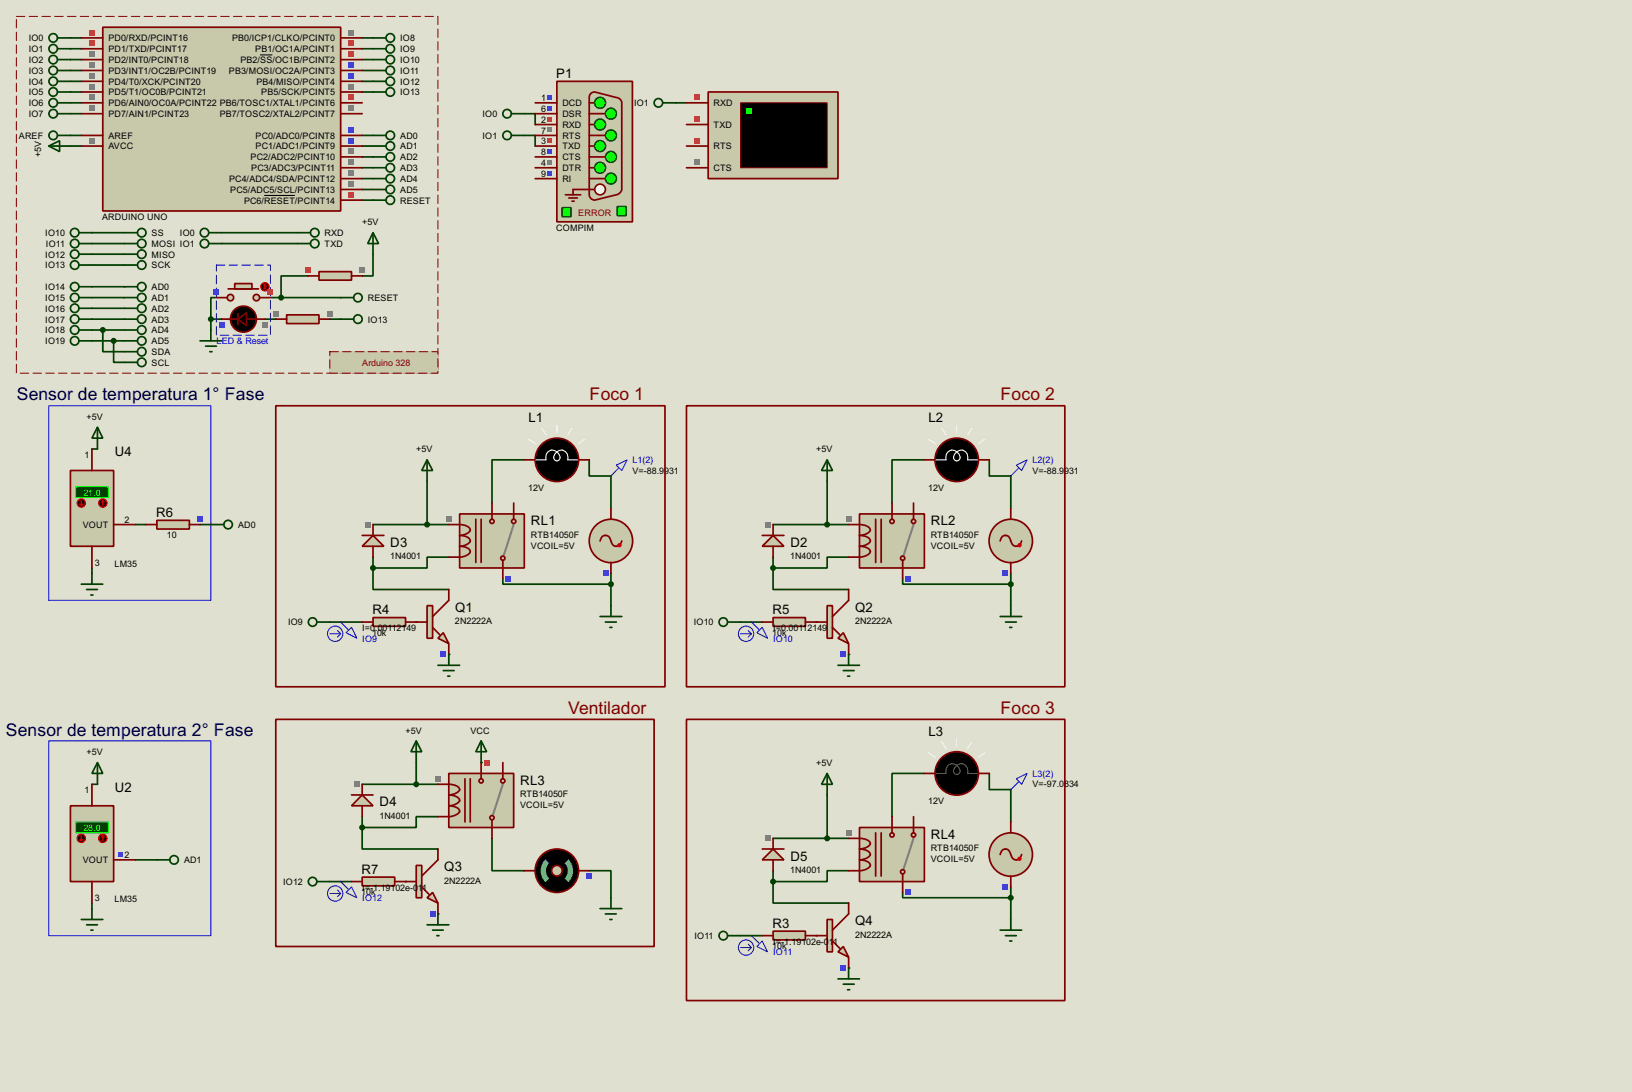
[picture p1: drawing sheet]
<svg xmlns="http://www.w3.org/2000/svg" width="383mm" height="256mm" viewBox="0 0 383 256" stroke-linecap="round" stroke-linejoin="round" font-family="sans-serif">
<path d="M0 0h383.5v256.5h-383.5z" fill="#e0e0d0"/>
<g fill="none" stroke="#004000" stroke-width=".4">
<path d="M16.6 19.1h2.5M16.6 16.6h2.5M16.6 14h2.5M16.6 11.5h2.5M16.6 8.9h2.5M85.1 19.1h2.6M85.1 16.6h2.6M85.1 14h2.6M85.1 11.5h2.6M85.1 8.9h2.6M16.6 26.7h2.5M16.6 24.2h2.5"/>
<path d="M16.6 21.6h2.5M16.6 31.8h2.5M16.6 34.3h2.5M85.1 21.6h2.6M85.1 31.8h2.6M85.1 34.3h2.6M85.1 36.9h2.6M85.1 39.4h2.6M123.2 31.8h2.6v2.5M123.2 26.7h2.6v2.6M158.8 24.2h2.5M21.6 54.7h7.7"/>
<path d="M21.6 57.2h7.7M21.6 59.7h7.7M52.1 54.7h17.8M52.1 57.2h17.8M85.1 42h2.6M85.1 44.5h2.6M85.1 47h2.6M87.7 59.7v5.1h-2.6M21.6 75h7.7M21.6 62.3h7.7M21.6 67.4h7.7M21.6 69.9h7.7"/>
<path d="M21.6 72.4h7.7M21.6 77.5h7.7M24.2 77.5v5.1h5.1M49.6 75h2.5M49.6 75v2.5M50.9 69.9h-1.3v5.1M62.3 75h2.5M63.6 69.9h16.5M72.4 64.8h-6.3v5.1M77.5 75h2.6M21.6 80.1h7.7M26.7 80.1v5h2.6"/>
<path d="M100.4 113.1v10.1M123.2 108h-7.6v10.2M138.5 108v3.8h5.1v7.6M87.7 133.4v5.1h17.8M87.7 123.2h17.8M87.7 130.9v2.5M105.5 130.9h-5.1v2.5h-12.7M118.2 135.9v1.3h25.4M143.6 134.7v7.6"/>
</g>
<g fill="#004000">
<circle cx="105.5" cy="153.7" r=".2"/>
<circle cx="97.8" cy="146.1" r=".2"/>
</g>
<path d="M194.4 113.1v10.1M217.2 108h-7.6v10.2M232.5 108v3.8h5v7.6M181.7 133.4v5.1h17.7M181.7 123.2h17.7M181.7 130.9v2.5M199.4 130.9h-5v2.5h-12.7M212.1 135.9v1.3h25.4M237.5 134.7v7.6" fill="none" stroke="#004000" stroke-width=".4"/>
<g fill="#004000">
<circle cx="199.4" cy="153.7" r=".2"/>
<circle cx="191.8" cy="146.1" r=".2"/>
</g>
<path d="M21.6 105.5h1.3M21.6 133.4v1.3M97.8 179.1v5.1M85.1 194.4v5h17.8M85.1 184.2h17.8M85.1 191.8v2.6M102.9 191.8h-5.1v2.6h-12.7" fill="none" stroke="#004000" stroke-width=".4"/>
<g fill="#004000">
<circle cx="102.9" cy="214.7" r=".2"/>
<circle cx="95.3" cy="207.1" r=".2"/>
</g>
<path d="M115.6 196.9v7.6h7.6M138.5 204.5h5.1v6.4" fill="none" stroke="#004000" stroke-width=".4"/>
<circle cx="113.1" cy="179.1" r=".2" fill="#004000"/>
<path d="M181.7 196.9h17.7M194.4 186.7v10.2M217.2 181.7h-7.6v10.1M232.5 181.7v3.8h5v7.6M181.7 207.1v5h17.7M181.7 204.5v2.6M199.4 204.5h-5v2.6h-12.7M212.1 209.6v1.3h25.4M237.5 208.3v7.7" fill="none" stroke="#004000" stroke-width=".4"/>
<g fill="#004000">
<circle cx="199.4" cy="227.4" r=".2"/>
<circle cx="191.8" cy="219.8" r=".2"/>
</g>
<path d="M31.8 123.2h2.5M47 123.2h2.6M77.5 146.1h7.6M174 146.1h5.1M21.6 184.2h1.3M21.6 212.1v1.3M31.8 202h5.1M77.5 207.1h5.1M174 219.8h5.1" fill="none" stroke="#004000" stroke-width=".4"/>
<path d="M24.2 6.4h55.9v43.2h-55.9z" fill="#c8c8aa" stroke="#800000" stroke-width=".4"/>
<g fill="none" stroke="#800000" stroke-width=".4">
<path d="M19.1 8.9h5.1M19.1 11.5h5.1M19.1 16.6h5.1M19.1 14h5.1M19.1 19.1h5.1M80.1 8.9h5M80.1 11.5h5M80.1 16.6h5M80.1 14h5M80.1 19.1h5M19.1 24.2h5.1M19.1 21.6h5.1"/>
<path d="M19.1 26.7h5.1M19.1 34.3h5.1M19.1 31.8h5.1M80.1 24.2h5M80.1 21.6h5M80.1 26.7h5M80.1 39.4h5M80.1 36.9h5M80.1 34.3h5M80.1 31.8h5M80.1 47h5M80.1 44.5h5"/>
<path d="M80.1 42h5"/>
</g>
<path d="M61.1 12.9h2.9M62.1 45.9h7.2" fill="none" stroke="#000" stroke-width=".23"/>
<path d="M82 7h1.2v1.3h-1.2z" fill="#808080"/>
<path d="M82 9.6h1.2v1.2h-1.2z" fill="#ff4040"/>
<path d="M82 14.7h1.2v1.2h-1.2z" fill="#4040ff"/>
<path d="M82 12.1h1.2v1.3h-1.2z" fill="#ff4040"/>
<g fill="#808080">
<path d="M21 22.3h1.3v1.2h-1.3z"/>
<path d="M21 19.7h1.3v1.3h-1.3z"/>
<path d="M21 17.2h1.3v1.3h-1.3z"/>
<path d="M21 14.7h1.3v1.2h-1.3z"/>
<path d="M21 12.1h1.3v1.3h-1.3z"/>
</g>
<g fill="#ff4040">
<path d="M21 9.6h1.3v1.2h-1.3z"/>
<path d="M21 7h1.3v1.3h-1.3z"/>
</g>
<path d="M82 17.2h1.2v1.3h-1.2z" fill="#4040ff"/>
<g fill="#808080">
<path d="M82 19.7h1.2v1.3h-1.2z"/>
<path d="M82 24.8h1.2v1.3h-1.2z"/>
</g>
<g fill="#ff4040">
<path d="M82 22.3h1.2v1.2h-1.2z"/>
<path d="M82 45.1h1.2v1.3h-1.2z"/>
</g>
<g fill="#808080">
<path d="M82 42.6h1.2v1.3h-1.2z"/>
<path d="M82 40.1h1.2v1.2h-1.2z"/>
<path d="M82 37.5h1.2v1.3h-1.2z"/>
<path d="M82 35h1.2v1.2h-1.2z"/>
</g>
<g fill="#4040ff">
<path d="M82 32.4h1.2v1.3h-1.2z"/>
<path d="M82 29.9h1.2v1.3h-1.2z"/>
</g>
<g fill="#808080">
<path d="M21 32.4h1.3v1.3h-1.3z"/>
<path d="M21 24.8h1.3v1.3h-1.3z"/>
</g>
<g fill="none" stroke="#004000" stroke-width=".4">
<path d="M13.5 19.1h3.1M13.5 16.6h3.1M13.5 14h3.1M13.5 11.5h3.1M13.5 8.9h3.1M87.7 19.1h3M87.7 16.6h3M87.7 14h3M87.7 11.5h3M87.7 8.9h3M11.5 34.3l2.5-1.2v2.5zM11.5 34.3h5.1"/>
<path d="M13.5 26.7h3.1M13.5 24.2h3.1M13.5 21.6h3.1M13.5 31.8h3.1M87.7 21.6h3M87.7 31.8h3M87.7 34.3h3M87.7 36.9h3M87.7 39.4h3M29.3 54.7h3M29.3 57.2h3M29.3 59.7h3"/>
<path d="M87.7 42h3M87.7 44.5h3M87.7 47h3M29.3 62.3h3"/>
<circle cx="12.5" cy="11.5" r="1"/>
<circle cx="12.5" cy="8.9" r="1"/>
<circle cx="12.5" cy="19.1" r="1"/>
<circle cx="12.5" cy="14" r="1"/>
<circle cx="12.5" cy="16.6" r="1"/>
<circle cx="91.7" cy="8.9" r="1"/>
<circle cx="91.7" cy="11.5" r="1"/>
<circle cx="91.7" cy="16.6" r="1"/>
<circle cx="91.7" cy="14" r="1"/>
<circle cx="91.7" cy="19.1" r="1"/>
<circle cx="12.5" cy="31.8" r="1"/>
<circle cx="12.5" cy="26.7" r="1"/>
<circle cx="12.5" cy="21.6" r="1"/>
<circle cx="12.5" cy="24.2" r="1"/>
<circle cx="91.7" cy="36.9" r="1"/>
<circle cx="91.7" cy="31.8" r="1"/>
<circle cx="91.7" cy="34.3" r="1"/>
<circle cx="91.7" cy="39.4" r="1"/>
<circle cx="91.7" cy="21.6" r="1"/>
<circle cx="33.3" cy="57.2" r="1"/>
<circle cx="33.3" cy="59.7" r="1"/>
<circle cx="33.3" cy="54.7" r="1"/>
<circle cx="91.7" cy="44.5" r="1"/>
<circle cx="91.7" cy="47" r="1"/>
<circle cx="91.7" cy="42" r="1"/>
<circle cx="33.3" cy="62.3" r="1"/>
</g>
<path d="M75 63.8h7.6v2h-7.6z" fill="#c8c8aa" stroke="#800000" stroke-width=".4"/>
<path d="M72.4 64.8h2.6M82.6 64.8h2.5" fill="none" stroke="#800000" stroke-width=".4"/>
<path d="M71.8 62.9h1.3v1.3h-1.3z" fill="#ff4040"/>
<path d="M84.5 62.9h1.3v1.3h-1.3z" fill="#808080"/>
<path d="M87.7 54.7l1.3 2.5h-2.6zM87.7 54.7v5" fill="none" stroke="#004000" stroke-width=".4"/>
<g fill="#000" stroke="#800000" stroke-width=".4">
<path d="M55.9 75l2.1-1.5v3z"/>
<circle cx="57.2" cy="75" r="3.1"/>
</g>
<path d="M52.1 75h3.8M55.9 73.7v2.6M58 75h4.3" fill="none" stroke="#800000" stroke-width=".4"/>
<path d="M56.2 75h2M56.7 74.5h1v1h-1zM57.2 74v2" fill="none" stroke="#000040" stroke-width=".23"/>
<path d="M61.6 75.6h1.3v1.3h-1.3z" fill="#808080"/>
<path d="M51.5 75.6h1.3v1.3h-1.3z" fill="#4040ff"/>
<path d="M67.4 74h7.6v2h-7.6z" fill="#c8c8aa" stroke="#800000" stroke-width=".4"/>
<path d="M64.8 75h2.6M75 75h2.5" fill="none" stroke="#800000" stroke-width=".4"/>
<g fill="#808080">
<path d="M76.9 73.1h1.3v1.2h-1.3z"/>
<path d="M64.2 73.1h1.3v1.2h-1.3z"/>
</g>
<g fill="none" stroke="#004000" stroke-width=".4">
<path d="M69.9 54.7h3.1M69.9 57.2h3.1M49.6 77.5v2.6M47 80.1h5.1M48.3 81.3h2.6M49.3 82.6h.5"/>
<circle cx="73.9" cy="57.2" r="1"/>
<circle cx="73.9" cy="54.7" r="1"/>
</g>
<path d="M50.9 62.3h12.7v16.5h-12.7z" fill="none" stroke="#e0e0d0" stroke-width=".23"/>
<path d="M50.9 62.3h12.7v16.5h-12.7z" fill="none" stroke="#0000c0" stroke-width=".23" stroke-dasharray="2 1"/>
<g fill="#c8c8aa" stroke="#800000" stroke-width=".4">
<circle cx="60.2" cy="69.9" r=".75"/>
<circle cx="54.1" cy="69.9" r=".75"/>
</g>
<path d="M53.6 67.9h7.2" fill="none" stroke="#800000" stroke-width=".4"/>
<path d="M55.2 66.6h4v1.3h-4z" fill="#c8c8aa" stroke="#800000" stroke-width=".4"/>
<path d="M50.9 69.9h2.5M61 69.9h2.6" fill="none" stroke="#800000" stroke-width=".4"/>
<circle cx="62.2" cy="67.4" r="1" fill="#400000" stroke="#f00" stroke-width=".23"/>
<path d="M62 67.6l.3 .3M62.3 66.9v1M62.3 66.9l-.3 .2M62.3 66.9l.2 .2M62.5 67.6l-.2 .3" fill="none" stroke="#f00" stroke-width=".23"/>
<path d="M50.2 68h1.3v1.3h-1.3z" fill="#4040ff"/>
<path d="M62.9 68h1.3v1.3h-1.3z" fill="#ff4040"/>
<g fill="none" stroke="#004000" stroke-width=".4">
<path d="M18.6 54.7h3M18.6 57.2h3M18.6 59.7h3M49.1 54.7h3M49.1 57.2h3M18.6 62.3h3M18.6 75h3M18.6 67.4h3M18.6 69.9h3M18.6 72.4h3M18.6 77.5h3M29.3 75h3"/>
<path d="M29.3 67.4h3M29.3 69.9h3M29.3 72.4h3M29.3 77.5h3M80.1 75h3M80.1 69.9h3M18.6 80.1h3M29.3 80.1h3"/>
<circle cx="17.5" cy="57.2" r="1"/>
<circle cx="17.5" cy="54.7" r="1"/>
<circle cx="17.5" cy="59.7" r="1"/>
<circle cx="48" cy="57.2" r="1"/>
<circle cx="48" cy="54.7" r="1"/>
<circle cx="17.5" cy="72.4" r="1"/>
<circle cx="17.5" cy="67.4" r="1"/>
<circle cx="17.5" cy="75" r="1"/>
<circle cx="17.5" cy="69.9" r="1"/>
<circle cx="17.5" cy="62.3" r="1"/>
<circle cx="17.5" cy="77.5" r="1"/>
<circle cx="33.3" cy="72.4" r="1"/>
<circle cx="33.3" cy="69.9" r="1"/>
<circle cx="33.3" cy="67.4" r="1"/>
<circle cx="33.3" cy="75" r="1"/>
<circle cx="33.3" cy="77.5" r="1"/>
<circle cx="84.1" cy="69.9" r="1"/>
<circle cx="84.1" cy="75" r="1"/>
<circle cx="17.5" cy="80.1" r="1"/>
<circle cx="33.3" cy="80.1" r="1"/>
</g>
<g fill="#004000" stroke="#004000" stroke-width=".4">
<circle cx="66" cy="69.9" r=".5"/>
<circle cx="49.5" cy="75" r=".5"/>
</g>
<path d="M3.9 3.9h99v83.8h-99z" fill="none" stroke="#e0e0d0" stroke-width=".23"/>
<path d="M3.9 3.9h99v83.8h-99z" fill="none" stroke="#800000" stroke-width=".23" stroke-dasharray="2 1"/>
<g fill="#c8c8aa">
<path d="M77.5 82.6h25.4v5.1h-25.4z" fill-rule="evenodd"/>
<path d="M77.5 82.6h25.4v5.1h-25.4z" fill-rule="evenodd"/>
</g>
<path d="M77.5 82.6h25.4v5.1h-25.4z" fill="none" stroke="#c8c8aa" stroke-width=".23"/>
<path d="M77.5 82.6h25.4v5.1h-25.4z" fill="none" stroke="#800000" stroke-width=".23" stroke-dasharray="2 1"/>
<g fill="none" stroke="#004000" stroke-width=".4">
<path d="M29.3 82.6h3M29.3 85.1h3"/>
<circle cx="33.3" cy="85.1" r="1"/>
<circle cx="33.3" cy="82.6" r="1"/>
</g>
<g fill="#004000" stroke="#004000" stroke-width=".4">
<circle cx="24.1" cy="77.5" r=".5"/>
<circle cx="26.7" cy="80.1" r=".5"/>
</g>
<path d="M130.9 19.1h17.7v33h-17.7z" fill="#c8c8aa" stroke="#800000" stroke-width=".4"/>
<path d="M138.9 21.8l.9-.2 5 1.3a1.4 1.4 0 0 1 1.3 1.3v20.3a1.64 1.64 0 0 1-1.3 1.3l-5 1.2a1.34 1.34 0 0 1-1.3-1.2v-22.9v-.4z" fill-rule="evenodd" fill="#c8c8aa" stroke="#800000" stroke-width=".4"/>
<g fill="none" stroke="#800000" stroke-width=".4">
<path d="M138.5 24.2h1.3M138.5 26.7h3.8M138.5 29.3h1.3M138.5 31.8h3.8M138.5 34.3h1.3M138.5 36.9h3.8M138.5 39.4h1.3M132.1 48.8h2.1v2.1h-2.1zM132.9 45.8h3.6M133.7 46.5h2M134.4 47.3h.5M138.5 42h3.8"/>
<path d="M139.8 44.5h-5.1v1.3M145.1 48.6h2v2h-2z"/>
<circle cx="141" cy="29.3" r="1.25"/>
<circle cx="141" cy="24.2" r="1.25"/>
<circle cx="141" cy="34.3" r="1.25"/>
<circle cx="141" cy="39.4" r="1.25"/>
<circle cx="143.5" cy="31.8" r="1.25"/>
<circle cx="143.5" cy="26.7" r="1.25"/>
<circle cx="143.5" cy="36.9" r="1.25"/>
<circle cx="143.5" cy="42" r="1.25"/>
</g>
<circle cx="141" cy="44.5" r="1.25" fill="#feffff" stroke="#800000" stroke-width=".4"/>
<g fill="#0f0" stroke="#008000" stroke-width=".4">
<circle cx="141" cy="34.3" r="1.25"/>
<circle cx="141" cy="29.3" r="1.25"/>
<circle cx="143.5" cy="36.9" r="1.25"/>
<circle cx="143.5" cy="31.8" r="1.25"/>
<circle cx="143.5" cy="26.7" r="1.25"/>
<circle cx="141" cy="39.4" r="1.25"/>
<circle cx="141" cy="24.2" r="1.25"/>
<circle cx="143.5" cy="42" r="1.25"/>
</g>
<g fill="#0f0" stroke="#008000" stroke-width=".4">
<path d="M145.1 48.6h2v2h-2z"/>
<path d="M132.1 48.8h2.1v2.1h-2.1z"/>
</g>
<path d="M125.8 34.3h5.1M125.8 29.3h5.1M125.8 36.9h5.1M125.8 31.8h5.1M125.8 26.7h5.1M125.8 39.4h5.1M125.8 24.2h5.1M125.8 42h5.1" fill="none" stroke="#800000" stroke-width=".4"/>
<g fill="#ff4040">
<path d="M128.7 32.6h1v1h-1z"/>
<path d="M128.7 27.5h1v1h-1z"/>
</g>
<path d="M128.7 35.1h1v1h-1z" fill="#4040ff"/>
<path d="M128.7 30h1v1h-1z" fill="#808080"/>
<path d="M128.7 24.9h1v1.1h-1z" fill="#4040ff"/>
<path d="M128.7 37.6h1v1.1h-1z" fill="#808080"/>
<g fill="#4040ff">
<path d="M128.7 22.4h1v1h-1z"/>
<path d="M128.7 40.2h1v1h-1z"/>
</g>
<g fill="none" stroke="#004000" stroke-width=".4">
<path d="M120.2 31.8h3M120.2 26.7h3M155.8 24.2h3"/>
<circle cx="119.1" cy="31.8" r="1"/>
<circle cx="119.1" cy="26.7" r="1"/>
<circle cx="154.7" cy="24.2" r="1"/>
</g>
<path d="M166.4 21.6h30.5v20.4h-30.5z" fill="#c8c8aa" stroke="#800000" stroke-width=".4"/>
<path d="M174 24.2h20.4v15.2h-20.4z" fill="#000" stroke="#800000" stroke-width=".25"/>
<path d="M175.3 25.5h1.3v1.2h-1.3z" fill="#0f0"/>
<path d="M161.3 24.2h5.1M161.3 34.3h5.1M161.3 29.3h5.1M161.3 39.4h5.1" fill="none" stroke="#800000" stroke-width=".4"/>
<g fill="#ff4040">
<path d="M163.2 22.3h1.3v1.2h-1.3z"/>
<path d="M163.2 32.4h1.3v1.3h-1.3z"/>
<path d="M163.2 27.4h1.3v1.2h-1.3z"/>
</g>
<path d="M163.2 37.5h1.3v1.3h-1.3z" fill="#808080"/>
<g fill="none" stroke="#004000" stroke-width=".4">
<path d="M74.5 146.1h3M141 144.8h5.1M142.3 146.1h2.5M143.3 147.4h.5M143.6 142.3v2.5"/>
<circle cx="73.4" cy="146.1" r="1"/>
</g>
<circle cx="130.8" cy="108" r="5.1" fill="#000" stroke="#800000" stroke-width=".4"/>
<path d="M130.9 99.9v1.8M124.3 103.2l1.5 1M125.8 108h2.5a1.69 1.69 0 0 1 1.1-2.2 1.69 1.69 0 0 1 2.1 1.3 .77 .77 0 0 1-.7 1.2 .77 .77 0 0 1-.6-1.2 1.68 1.68 0 0 1 1.4-1.3 1.68 1.68 0 0 1 1.7 1l.1 1.2h2.5M127.3 100.6l1 1.6M134.4 100.6l-1 1.6M137.5 103.2l-1.6 1" fill="none" stroke="#fff" stroke-width=".25"/>
<path d="M123.2 108h2.6M135.9 108h2.6" fill="none" stroke="#800000" stroke-width=".4"/>
<circle cx="143.5" cy="127.1" r="5.1" fill="#c8c8aa" stroke="#800000" stroke-width=".4"/>
<g fill="#c8c8aa">
<circle cx="146.1" cy="127.1" r=".5"/>
<circle cx="145" cy="128.3" r=".5"/>
<circle cx="144.5" cy="128.3" r=".5"/>
<circle cx="144" cy="128.1" r=".5"/>
<circle cx="143.5" cy="127.1" r=".5"/>
<circle cx="143" cy="126" r=".5"/>
<circle cx="142.5" cy="125.8" r=".5"/>
<circle cx="142" cy="125.8" r=".5"/>
<circle cx="141.5" cy="126" r=".5"/>
<circle cx="141" cy="127.1" r=".5"/>
</g>
<path d="M143.6 127.1a1.28 1.28 0 0 0 1.2 1.2 1.28 1.28 0 0 0 1.3-1.2" fill="none" stroke="#800000" stroke-width=".4"/>
<g fill="#c8c8aa">
<circle cx="141.5" cy="126" r=".5"/>
<circle cx="142" cy="125.8" r=".5"/>
<circle cx="142.5" cy="125.8" r=".5"/>
</g>
<path d="M141 127.1a1.28 1.28 0 0 1 1.3-1.4 1.28 1.28 0 0 1 1.3 1.4" fill="none" stroke="#800000" stroke-width=".4"/>
<circle cx="145.5" cy="128.1" r=".5" fill="#f00"/>
<path d="M143.6 119.4v2.6M143.6 132.1v2.6" fill="none" stroke="#800000" stroke-width=".4"/>
<path d="M141.7 134h1.2v1.3h-1.2z" fill="#4040ff"/>
<path d="M144.8 109.3l2.6-1.3-1.3 2.5zM145.3 110l-1.7 1.8" fill="none" stroke="#0000c0" stroke-width=".23"/>
<path d="M85.1 128.3l2.6-2.5 2.5 2.5z" fill="#c8c8aa" stroke="#800000" stroke-width=".4"/>
<path d="M85.1 125.8h5.1M87.7 123.2v2.6M87.7 128.3v2.6" fill="none" stroke="#800000" stroke-width=".4"/>
<path d="M85.8 122.6h1.2v1.3h-1.2z" fill="#808080"/>
<path d="M100.4 108l1.3 2.5h-2.6zM100.4 108v5.1" fill="none" stroke="#004000" stroke-width=".4"/>
<circle cx="100.3" cy="123.2" r=".5" fill="#004000" stroke="#004000" stroke-width=".4"/>
<path d="M108 120.7h15.2v12.7h-15.2z" fill="#c8c8aa" stroke="#800000" stroke-width=".4"/>
<path d="M120.7 123.2l-2.3 7.2" fill="none" stroke="#808080" stroke-width=".5"/>
<g fill="#c8c8aa" stroke="#800000" stroke-width=".4">
<circle cx="118.1" cy="131.1" r=".5"/>
<circle cx="115.6" cy="122.5" r=".5"/>
</g>
<path d="M108 123.2a2.29 2.29 0 0 1 2.5 1.3 2.65 2.65 0 0 1-2.5 1.3 2.24 2.24 0 0 1 2.5 1.3 2.65 2.65 0 0 1-2.5 1.2h.6a2.01 2.01 0 0 1 1.9 1.3 2.58 2.58 0 0 1-2.5 1.3M111.8 122v10.1M113.1 122v10.1M115.6 120.7v1.3M118.2 131.6v1.8" fill="none" stroke="#800000" stroke-width=".4"/>
<circle cx="120.7" cy="122.5" r=".5" fill="#c8c8aa" stroke="#800000" stroke-width=".4"/>
<path d="M115.6 118.2v2.5M120.7 118.2v3.8M105.5 123.2h2.5M105.5 130.9h2.5M118.2 133.4v2.5" fill="none" stroke="#800000" stroke-width=".4"/>
<path d="M118.8 135.3h1.3v1.3h-1.3z" fill="#4040ff"/>
<path d="M104.8 121.3h1.3v1.3h-1.3z" fill="#808080"/>
<g fill="#004000" stroke="#004000" stroke-width=".4">
<circle cx="87.6" cy="133.4" r=".5"/>
<circle cx="143.5" cy="137.2" r=".5"/>
</g>
<path d="M104.2 148.6l1.3 2.6-2.6-1.3z" fill="#c8c8aa" stroke="#800000" stroke-width=".4"/>
<path d="M100.4 142.3h1.3v7.6h-1.3z" fill="#c8c8aa" stroke="#800000" stroke-width=".4"/>
<path d="M105.5 138.5v2.5l-3.8 3.8M97.8 146.1h2.6M101.7 147.4l1.7 1.8M105.5 151.2v2.5" fill="none" stroke="#800000" stroke-width=".4"/>
<path d="M103.6 153.1h1.2v1.3h-1.2z" fill="#4040ff"/>
<path d="M102.9 156.3h5.1M104.2 157.5h2.5M105.2 158.8h.5M105.5 153.7v2.6" fill="none" stroke="#004000" stroke-width=".4"/>
<path d="M87.7 145.1h7.6v2h-7.6z" fill="#c8c8aa" stroke="#800000" stroke-width=".4"/>
<path d="M64.8 95.3h91.5v66h-91.5zM217.2 108h2.6M229.9 108h2.6M85.1 146.1h2.6M95.3 146.1h2.5" fill="none" stroke="#800000" stroke-width=".4"/>
<path d="M11.5 95.3h38.1v45.7h-38.1z" fill="none" stroke="#0000c0" stroke-width=".23"/>
<g fill="none" stroke="#004000" stroke-width=".4">
<path d="M171 146.1h3M235 144.8h5.1M236.3 146.1h2.5M237.3 147.4h.5M237.5 142.3v2.5"/>
<circle cx="169.9" cy="146.1" r="1"/>
</g>
<circle cx="224.8" cy="108" r="5.1" fill="#000" stroke="#800000" stroke-width=".4"/>
<path d="M224.8 99.9v1.8M218.2 103.2l1.6 1M219.8 108h2.5a1.69 1.69 0 0 1 1.1-2.2 1.69 1.69 0 0 1 2.1 1.3 .83 .83 0 0 1-1 1.1 .83 .83 0 0 1-.2-1.4 1.66 1.66 0 0 1 2.1-1 1.66 1.66 0 0 1 1 2.2h2.5M221.3 100.6l1 1.6M228.4 100.6l-1 1.6M231.4 103.2l-1.5 1" fill="none" stroke="#fff" stroke-width=".25"/>
<circle cx="237.5" cy="127.1" r="5.1" fill="#c8c8aa" stroke="#800000" stroke-width=".4"/>
<g fill="#c8c8aa">
<circle cx="240" cy="127.1" r=".5"/>
<circle cx="239" cy="128.3" r=".5"/>
<circle cx="238.5" cy="128.3" r=".5"/>
<circle cx="238" cy="128.1" r=".5"/>
<circle cx="237.5" cy="127.1" r=".5"/>
<circle cx="237" cy="126" r=".5"/>
<circle cx="236.5" cy="125.8" r=".5"/>
<circle cx="236" cy="125.8" r=".5"/>
<circle cx="235.5" cy="126" r=".5"/>
<circle cx="235" cy="127.1" r=".5"/>
</g>
<path d="M237.5 127.1a1.28 1.28 0 0 0 1.3 1.2 1.28 1.28 0 0 0 1.3-1.2" fill="none" stroke="#800000" stroke-width=".4"/>
<g fill="#c8c8aa">
<circle cx="235.5" cy="126" r=".5"/>
<circle cx="236" cy="125.8" r=".5"/>
<circle cx="236.5" cy="125.8" r=".5"/>
</g>
<path d="M235 127.1a1.25 1.25 0 0 1 1.3-1.3 1.25 1.25 0 0 1 1.2 1.3" fill="none" stroke="#800000" stroke-width=".4"/>
<circle cx="239.5" cy="128.1" r=".5" fill="#f00"/>
<path d="M237.5 119.4v2.6M237.5 132.1v2.6" fill="none" stroke="#800000" stroke-width=".4"/>
<path d="M235.6 134h1.3v1.3h-1.3z" fill="#4040ff"/>
<path d="M238.8 109.3l2.6-1.3-1.3 2.5zM239.3 110l-1.8 1.8" fill="none" stroke="#0000c0" stroke-width=".23"/>
<path d="M181.7 125.8l2.5 2.5h-5.1z" fill="#c8c8aa" stroke="#800000" stroke-width=".4"/>
<path d="M179.1 125.8h5.1M181.7 123.2v2.6M181.7 128.3v2.6" fill="none" stroke="#800000" stroke-width=".4"/>
<path d="M179.8 122.6h1.2v1.3h-1.2z" fill="#808080"/>
<path d="M194.4 108l1.2 2.5h-2.5zM194.4 108v5.1" fill="none" stroke="#004000" stroke-width=".4"/>
<circle cx="194.3" cy="123.2" r=".5" fill="#004000" stroke="#004000" stroke-width=".4"/>
<path d="M202 120.7h15.2v12.7h-15.2z" fill="#c8c8aa" stroke="#800000" stroke-width=".4"/>
<path d="M214.7 123.2l-2.3 7.2" fill="none" stroke="#808080" stroke-width=".5"/>
<g fill="#c8c8aa" stroke="#800000" stroke-width=".4">
<circle cx="212.1" cy="131.1" r=".5"/>
<circle cx="209.6" cy="122.5" r=".5"/>
</g>
<path d="M202 123.2a2.33 2.33 0 0 1 2.5 1.3 2.68 2.68 0 0 1-2.5 1.3 2.27 2.27 0 0 1 2.5 1.3 2.68 2.68 0 0 1-2.5 1.2h.6a2.03 2.03 0 0 1 1.9 1.3 2.61 2.61 0 0 1-2.5 1.3M205.8 122v10.1M207.1 122v10.1M209.6 120.7v1.3M212.1 131.6v1.8" fill="none" stroke="#800000" stroke-width=".4"/>
<circle cx="214.6" cy="122.5" r=".5" fill="#c8c8aa" stroke="#800000" stroke-width=".4"/>
<path d="M209.6 118.2v2.5M214.7 118.2v3.8M199.4 123.2h2.6M199.4 130.9h2.6M212.1 133.4v2.5" fill="none" stroke="#800000" stroke-width=".4"/>
<path d="M212.8 135.3h1.2v1.3h-1.2z" fill="#4040ff"/>
<path d="M198.8 121.3h1.3v1.3h-1.3z" fill="#808080"/>
<g fill="#004000" stroke="#004000" stroke-width=".4">
<circle cx="181.6" cy="133.4" r=".5"/>
<circle cx="237.5" cy="137.2" r=".5"/>
</g>
<path d="M198.2 148.6l1.2 2.6-2.5-1.3z" fill="#c8c8aa" stroke="#800000" stroke-width=".4"/>
<path d="M194.4 142.3h1.2v7.6h-1.2z" fill="#c8c8aa" stroke="#800000" stroke-width=".4"/>
<path d="M199.4 138.5v2.5l-3.8 3.8M191.8 146.1h2.6M195.6 147.4l1.8 1.8M199.4 151.2v2.5" fill="none" stroke="#800000" stroke-width=".4"/>
<path d="M197.5 153.1h1.3v1.3h-1.3z" fill="#4040ff"/>
<path d="M196.9 156.3h5.1M198.2 157.5h2.5M199.2 158.8h.5M199.4 153.7v2.6" fill="none" stroke="#004000" stroke-width=".4"/>
<path d="M181.7 145.1h7.6v2h-7.6z" fill="#c8c8aa" stroke="#800000" stroke-width=".4"/>
<path d="M161.3 95.3h88.9v66h-88.9zM179.1 146.1h2.6M189.3 146.1h2.5" fill="none" stroke="#800000" stroke-width=".4"/>
<path d="M16.6 110.5h10.1v17.8h-10.1z" fill="#c8c8aa" stroke="#800000" stroke-width=".4"/>
<path d="M17.8 114.4h7.7v2.5h-7.7z" fill="#004000" stroke="#0f0" stroke-width=".23"/>
<path d="M21.6 105.5v5M21.6 128.3v5.1M26.7 123.2h5.1" fill="none" stroke="#800000" stroke-width=".4"/>
<circle cx="24.1" cy="118.2" r="1" fill="#400000" stroke="#f00" stroke-width=".23"/>
<path d="M24.2 117.7l-.3 .2M24.2 117.7l.2 .2M24.2 117.7v1" fill="none" stroke="#f00" stroke-width=".23"/>
<circle cx="19.1" cy="118.2" r="1" fill="#400000" stroke="#f00" stroke-width=".23"/>
<path d="M18.9 118.4l.2 .3M19.1 117.7v1M19.4 118.4l-.3 .3" fill="none" stroke="#f00" stroke-width=".23"/>
<g fill="none" stroke="#004000" stroke-width=".4">
<path d="M22.9 100.4l1.3 2.5h-2.6zM22.9 100.4v5.1M19.1 137.2h5.1M20.4 138.5h2.5M21.4 139.8h.5M21.6 134.7v2.5M49.6 123.2h3M74.5 207.1h3M141 213.4h5.1M142.3 214.7h2.5M143.3 216h.5M143.6 210.9v2.5"/>
<circle cx="53.6" cy="123.2" r="1"/>
<circle cx="73.4" cy="207.1" r="1"/>
</g>
<path d="M85.1 186.7l2.6 2.6h-5.1z" fill="#c8c8aa" stroke="#800000" stroke-width=".4"/>
<path d="M82.6 186.7h5.1M85.1 184.2v2.5M85.1 189.3v2.5" fill="none" stroke="#800000" stroke-width=".4"/>
<path d="M83.2 183.6h1.3v1.2h-1.3z" fill="#808080"/>
<path d="M97.8 174l1.3 2.6h-2.5zM97.8 174v5.1" fill="none" stroke="#004000" stroke-width=".4"/>
<circle cx="97.8" cy="184.2" r=".5" fill="#004000" stroke="#004000" stroke-width=".4"/>
<path d="M105.5 181.7h15.2v12.7h-15.2z" fill="#c8c8aa" stroke="#800000" stroke-width=".4"/>
<path d="M118.2 184.2l-2.3 7.1" fill="none" stroke="#808080" stroke-width=".5"/>
<g fill="#c8c8aa" stroke="#800000" stroke-width=".4">
<circle cx="115.6" cy="192.1" r=".5"/>
<circle cx="113" cy="183.4" r=".5"/>
</g>
<path d="M105.5 184.2h.6a2.08 2.08 0 0 1 1.9 1.3 2.75 2.75 0 0 1-2.5 1.2 2.37 2.37 0 0 1 2.5 1.3 2.75 2.75 0 0 1-2.5 1.3h.6a2.04 2.04 0 0 1 1.9 1.3 2.75 2.75 0 0 1-2.5 1.2M109.3 182.9v10.2M110.5 182.9v10.2M113.1 181.7v1.2M115.6 192.6v1.8" fill="none" stroke="#800000" stroke-width=".4"/>
<circle cx="118.1" cy="183.4" r=".5" fill="#c8c8aa" stroke="#800000" stroke-width=".4"/>
<path d="M113.1 179.1v2.6M118.2 179.1v3.8M102.9 184.2h2.6M102.9 191.8h2.6M115.6 194.4v2.5" fill="none" stroke="#800000" stroke-width=".4"/>
<path d="M113.7 178.5h1.3v1.3h-1.3z" fill="#ff4040"/>
<path d="M102.3 182.3h1.3v1.3h-1.3z" fill="#808080"/>
<circle cx="85.1" cy="194.4" r=".5" fill="#004000" stroke="#004000" stroke-width=".4"/>
<path d="M100.4 210.9l1.3-1.3 1.2 2.5z" fill="#c8c8aa" stroke="#800000" stroke-width=".4"/>
<path d="M97.8 203.3h1.3v7.6h-1.3z" fill="#c8c8aa" stroke="#800000" stroke-width=".4"/>
<path d="M102.9 199.4v2.6l-3.8 3.8M95.3 207.1h2.5M99.1 208.3l1.8 1.8M102.9 212.1v2.6" fill="none" stroke="#800000" stroke-width=".4"/>
<path d="M101 214h1.3v1.3h-1.3z" fill="#4040ff"/>
<path d="M100.4 217.2h5.1M101.7 218.5h2.5M102.7 219.8h.5M102.9 214.7v2.5" fill="none" stroke="#004000" stroke-width=".4"/>
<path d="M85.1 206h7.7v2.1h-7.7z" fill="#c8c8aa" stroke="#800000" stroke-width=".4"/>
<path d="M64.8 169h88.9v53.3h-88.9zM82.6 207.1h2.5M92.8 207.1h2.5" fill="none" stroke="#800000" stroke-width=".4"/>
<circle cx="130.8" cy="204.5" r="5.1" fill="#000" stroke="#800000" stroke-width=".4"/>
<circle cx="130.8" cy="204.5" r="1.25" fill="#c8c8aa" stroke="#800000" stroke-width=".4"/>
<g fill="#000" stroke="#000" stroke-width=".4">
<path d="M128.2 207.2l.9-.9a2.54 2.54 0 0 0 3.6 0l.9 .9a3.8 3.8 0 0 1-5.4 0z" fill-rule="evenodd"/>
<path d="M128.2 201.8a3.8 3.8 0 0 1 5.4 0l-.9 .9a2.54 2.54 0 0 0-3.6 0z" fill-rule="evenodd"/>
</g>
<g fill="#00c0c0">
<path d="M128.2 201.8l.9 .9a2.54 2.54 0 0 0 0 3.6l-.9 .9a3.8 3.8 0 0 1 0-5.4z" fill-rule="evenodd"/>
<path d="M132.7 202.7l.9-.9a3.8 3.8 0 0 1 0 5.4l-.9-.9a2.54 2.54 0 0 0 0-3.6z" fill-rule="evenodd"/>
</g>
<path d="M123.2 204.5h2.6M135.9 204.5h2.6" fill="none" stroke="#800000" stroke-width=".4"/>
<path d="M137.8 205.2h1.3v1.2h-1.3z" fill="#4040ff"/>
<g fill="none" stroke="#004000" stroke-width=".4">
<path d="M113.1 174l1.3 2.6h-2.6zM113.1 174v5.1M171 219.8h3M235 218.5h5.1M236.3 219.8h2.5M237.5 216v2.5M237.3 221h.5"/>
<circle cx="169.9" cy="219.8" r="1"/>
</g>
<circle cx="224.8" cy="181.7" r="5.1" fill="#000" stroke="#800000" stroke-width=".4"/>
<path d="M219.8 181.7h2.5a1.69 1.69 0 0 1 1.2-2.3 1.69 1.69 0 0 1 2 1.4 .82 .82 0 0 1-1 1.1 .82 .82 0 0 1-.2-1.5 1.66 1.66 0 0 1 2.1-.9 1.66 1.66 0 0 1 1 2.2h2.5" fill="none" stroke="#606060" stroke-width=".25"/>
<path d="M218.2 176.8l1.6 1.1M221.3 174.3l1 1.5M224.8 173.5v1.8M228.4 174.3l-1 1.5M231.4 176.8l-1.5 1.1" fill="none" stroke="#feffff" stroke-width=".25"/>
<path d="M217.2 181.7h2.6M229.9 181.7h2.6" fill="none" stroke="#800000" stroke-width=".4"/>
<circle cx="237.5" cy="200.7" r="5.1" fill="#c8c8aa" stroke="#800000" stroke-width=".4"/>
<g fill="#c8c8aa">
<circle cx="240" cy="200.7" r=".5"/>
<circle cx="239" cy="202" r=".5"/>
<circle cx="238.5" cy="202" r=".5"/>
<circle cx="238" cy="201.7" r=".5"/>
<circle cx="237.5" cy="200.7" r=".5"/>
<circle cx="237" cy="199.7" r=".5"/>
<circle cx="236.5" cy="199.4" r=".5"/>
<circle cx="236" cy="199.4" r=".5"/>
<circle cx="235.5" cy="199.7" r=".5"/>
<circle cx="235" cy="200.7" r=".5"/>
</g>
<path d="M237.5 200.7a1.28 1.28 0 0 0 1.3 1.3 1.28 1.28 0 0 0 1.3-1.3" fill="none" stroke="#800000" stroke-width=".4"/>
<g fill="#c8c8aa">
<circle cx="235.5" cy="199.7" r=".5"/>
<circle cx="236" cy="199.4" r=".5"/>
<circle cx="236.5" cy="199.4" r=".5"/>
</g>
<path d="M235 200.7a1.25 1.25 0 0 1 1.3-1.3 1.25 1.25 0 0 1 1.2 1.3" fill="none" stroke="#800000" stroke-width=".4"/>
<circle cx="239.5" cy="201.7" r=".5" fill="#f00"/>
<path d="M237.5 193.1v2.5M237.5 205.8v2.5" fill="none" stroke="#800000" stroke-width=".4"/>
<path d="M235.6 207.7h1.3v1.3h-1.3z" fill="#4040ff"/>
<path d="M238.8 182.9l2.6-1.2-1.3 2.5zM239.3 183.7l-1.8 1.8" fill="none" stroke="#0000c0" stroke-width=".23"/>
<path d="M181.7 199.4l2.5 2.6h-5.1z" fill="#c8c8aa" stroke="#800000" stroke-width=".4"/>
<path d="M179.1 199.4h5.1M181.7 196.9v2.5M181.7 202v2.5" fill="none" stroke="#800000" stroke-width=".4"/>
<path d="M179.8 196.3h1.2v1.2h-1.2z" fill="#808080"/>
<path d="M194.4 181.7l1.2 2.5h-2.5zM194.4 181.7v5" fill="none" stroke="#004000" stroke-width=".4"/>
<circle cx="194.3" cy="196.9" r=".5" fill="#004000" stroke="#004000" stroke-width=".4"/>
<path d="M202 194.4h15.2v12.7h-15.2z" fill="#c8c8aa" stroke="#800000" stroke-width=".4"/>
<path d="M214.7 196.9l-2.3 7.1" fill="none" stroke="#808080" stroke-width=".5"/>
<g fill="#c8c8aa" stroke="#800000" stroke-width=".4">
<circle cx="212.1" cy="204.8" r=".5"/>
<circle cx="209.6" cy="196.1" r=".5"/>
</g>
<path d="M202 196.9h.6a2.03 2.03 0 0 1 1.9 1.3 2.68 2.68 0 0 1-2.5 1.2 2.33 2.33 0 0 1 2.5 1.3 2.68 2.68 0 0 1-2.5 1.3 2.27 2.27 0 0 1 2.5 1.3 2.68 2.68 0 0 1-2.5 1.2M205.8 195.6v10.2M207.1 195.6v10.2M209.6 194.4v1.2M212.1 205.3v1.8" fill="none" stroke="#800000" stroke-width=".4"/>
<circle cx="214.6" cy="196.1" r=".5" fill="#c8c8aa" stroke="#800000" stroke-width=".4"/>
<path d="M199.4 196.9h2.6M209.6 191.8v2.6M214.7 191.8v3.8M199.4 204.5h2.6M212.1 207.1v2.5" fill="none" stroke="#800000" stroke-width=".4"/>
<path d="M212.8 209h1.2v1.2h-1.2z" fill="#4040ff"/>
<path d="M198.8 195h1.3v1.3h-1.3z" fill="#808080"/>
<g fill="#004000" stroke="#004000" stroke-width=".4">
<circle cx="181.6" cy="207.1" r=".5"/>
<circle cx="237.5" cy="210.9" r=".5"/>
</g>
<path d="M196.9 223.6l1.3-1.3 1.2 2.5z" fill="#c8c8aa" stroke="#800000" stroke-width=".4"/>
<path d="M194.4 216h1.2v7.6h-1.2z" fill="#c8c8aa" stroke="#800000" stroke-width=".4"/>
<path d="M191.8 219.8h2.6M199.4 212.1v2.6l-3.8 3.8M195.6 221l1.8 1.8M199.4 224.8v2.6" fill="none" stroke="#800000" stroke-width=".4"/>
<path d="M197.5 226.7h1.3v1.3h-1.3z" fill="#4040ff"/>
<path d="M196.9 229.9h5.1M198.2 231.2h2.5M199.2 232.5h.5M199.4 227.4v2.5" fill="none" stroke="#004000" stroke-width=".4"/>
<path d="M181.7 218.7h7.6v2.1h-7.6z" fill="#c8c8aa" stroke="#800000" stroke-width=".4"/>
<path d="M161.3 169h88.9v66h-88.9zM179.1 219.8h2.6M189.3 219.8h2.5" fill="none" stroke="#800000" stroke-width=".4"/>
<path d="M11.5 174h38.1v45.8h-38.1z" fill="none" stroke="#0000c0" stroke-width=".23"/>
<path d="M16.6 189.3h10.1v17.8h-10.1z" fill="#c8c8aa" stroke="#800000" stroke-width=".4"/>
<path d="M17.8 193.1h7.7v2.5h-7.7z" fill="#004000" stroke="#0f0" stroke-width=".23"/>
<path d="M21.6 184.2v5.1M21.6 207.1v5M26.7 202h5.1" fill="none" stroke="#800000" stroke-width=".4"/>
<circle cx="24.1" cy="196.9" r="1" fill="#400000" stroke="#f00" stroke-width=".23"/>
<path d="M24.2 196.4l-.3 .3M24.2 196.4l.2 .3M24.2 196.4v1" fill="none" stroke="#f00" stroke-width=".23"/>
<circle cx="19.1" cy="196.9" r="1" fill="#400000" stroke="#f00" stroke-width=".23"/>
<path d="M18.9 197.2l.2 .2M19.1 196.4v1M19.4 197.2l-.3 .2" fill="none" stroke="#f00" stroke-width=".23"/>
<path d="M27.9 200.2h1v1h-1z" fill="#4040ff"/>
<g fill="none" stroke="#004000" stroke-width=".4">
<path d="M22.9 179.1l1.3 2.6h-2.6zM22.9 179.1v5.1M19.1 216h5.1M20.4 217.2h2.5M21.4 218.5h.5M21.6 213.4v2.6M36.9 202h3"/>
<circle cx="40.9" cy="202" r="1"/>
</g>
<g fill="none" stroke="#0000c0" stroke-width=".23">
<path d="M77.5 148.9h2.6M79.3 148.1l.8 .8M80.1 148.9l-.8 .8M80.1 146.1l1.7 1.8M81.3 148.6l1.3-1.2 1.3 2.5zM174 148.9h2.6M175.8 148.1l.8 .8M176.6 148.9l-.8 .8M176.6 146.1l1.8 1.8M179.1 147.4l1.3 2.5-2.5-1.3zM77.5 209.9h2.6M79.3 209.1l.8 .8"/>
<path d="M80.1 209.9l-.8 .7M80.1 207.1l1.7 1.7M81.3 209.6l1.3-1.3 1.3 2.6zM176.6 219.8l1.8 1.7M174 222.6h2.6M175.8 221.8l.8 .8M176.6 222.6l-.8 .7M179.1 221l1.3 2.6-2.5-1.3z"/>
<circle cx="78.7" cy="148.9" r="1.8"/>
<circle cx="175.3" cy="148.9" r="1.8"/>
<circle cx="78.7" cy="209.9" r="1.8"/>
<circle cx="175.3" cy="222.6" r="1.8"/>
</g>
<path d="M36.9 122.2h7.6v2.1h-7.6z" fill="#c8c8aa" stroke="#800000" stroke-width=".4"/>
<path d="M34.3 123.2h2.6M44.5 123.2h2.5" fill="none" stroke="#800000" stroke-width=".4"/>
<path d="M46.4 121.3h1.3v1.3h-1.3z" fill="#4040ff"/>
<g font-size="4.6" fill="#000040">
<text x="3.9" y="94">Sensor de temperatura 1° Fase</text>
<text x="1.4" y="172.8">Sensor de temperatura 2° Fase</text>
</g>
<g font-size="4.6" fill="#800000">
<text x="138.5" y="94">Foco 1</text>
<text x="235.1" y="94">Foco 2</text>
<text x="133.5" y="167.7">Ventilador</text>
<text x="235.1" y="167.7">Foco 3</text>
</g>
<g font-size="3.5">
<text x="130.7" y="18.3">P1</text>
<text x="124.2" y="99.1">L1</text>
<text x="218.2" y="99.1">L2</text>
<text x="27" y="107.2">U4</text>
<text x="36.7" y="121.4">R6</text>
<text x="124.8" y="123.4">RL1</text>
<text x="218.7" y="123.4">RL2</text>
<text x="91.7" y="128.5">D3</text>
<text x="185.7" y="128.5">D2</text>
<text x="107" y="143.7">Q1</text>
<text x="201" y="143.7">Q2</text>
<text x="87.5" y="144.3">R4</text>
<text x="181.5" y="144.3">R5</text>
<text x="218.2" y="172.8">L3</text>
<text x="27" y="185.9">U2</text>
<text x="122.2" y="184.4">RL3</text>
<text x="89.2" y="189.4">D4</text>
<text x="218.7" y="197.1">RL4</text>
<text x="185.7" y="202.1">D5</text>
<text x="85" y="205.2">R7</text>
<text x="104.4" y="204.7">Q3</text>
<text x="181.5" y="217.9">R3</text>
<text x="201" y="217.4">Q4</text>
</g>
<g font-size="2.4">
<text x="6.7" y="9.7">IO0</text>
<text x="25.5" y="9.7">PD0/RXD/PCINT16</text>
<text x="54.5" y="9.7">PB0/ICP1/CLKO/PCINT0</text>
<text x="94" y="9.7">IO8</text>
<text x="6.7" y="17.3">IO3</text>
<text x="6.7" y="14.8">IO2</text>
<text x="6.7" y="12.3">IO1</text>
<text x="25.5" y="17.3">PD3/INT1/OC2B/PCINT19</text>
<text x="25.5" y="14.8">PD2/INT0/PCINT18</text>
<text x="25.5" y="12.3">PD1/TXD/PCINT17</text>
<text x="53.8" y="17.3">PB3/MOSI/OC2A/PCINT3</text>
<text x="56.5" y="14.8">PB2/SS/OC1B/PCINT2</text>
<text x="60" y="12.3">PB1/OC1A/PCINT1</text>
<text x="94" y="12.3">IO9</text>
<text x="94" y="14.8">IO10</text>
<text x="94" y="17.3">IO11</text>
<text x="6.7" y="22.4">IO5</text>
<text x="6.7" y="19.9">IO4</text>
<text x="25.5" y="22.4">PD5/T1/OC0B/PCINT21</text>
<text x="25.5" y="19.9">PD4/T0/XCK/PCINT20</text>
<text x="60.2" y="19.9">PB4/MISO/PCINT4</text>
<text x="61.4" y="22.4">PB5/SCK/PCINT5</text>
<text x="94" y="19.9">IO12</text>
<text x="94" y="22.4">IO13</text>
<text x="127.2" y="23.7">1</text>
<text x="6.7" y="27.5">IO7</text>
<text x="6.7" y="25">IO6</text>
<text x="25.5" y="25">PD6/AIN0/OC0A/PCINT22 PB6/TOSC1/XTAL1/PCINT6</text>
<text x="25.5" y="27.5">PD7/AIN1/PCINT23</text>
<text x="51.6" y="27.5">PB7/TOSC2/XTAL2/PCINT7</text>
<text x="113.4" y="27.5">IO0</text>
<text x="127.2" y="28.9">2</text>
<text x="127.2" y="26.3">6</text>
<text x="132.1" y="27.5">DSR</text>
<text x="132.1" y="25">DCD</text>
<text x="149" y="25">IO1</text>
<text x="167.7" y="25">RXD</text>
<text x="4.4" y="32.6">AREF</text>
<text x="25.5" y="35.1">AVCC</text>
<text x="25.5" y="32.6">AREF</text>
<text x="60" y="35.1">PC1/ADC1/PCINT9</text>
<text x="60" y="32.6">PC0/ADC0/PCINT8</text>
<text x="94" y="32.6">AD0</text>
<text x="94" y="35.1">AD1</text>
<text x="113.4" y="32.6">IO1</text>
<text x="127.2" y="33.9">3</text>
<text x="127.2" y="31.4">7</text>
<text x="132.1" y="35.1">TXD</text>
<text x="132.1" y="30">RXD</text>
<text x="132.1" y="32.6">RTS</text>
<text x="167.7" y="35.1">RTS</text>
<text x="167.7" y="30">TXD</text>
<text x="9.7" y="36.8" transform="rotate(-90 9.7 36.8)">+5V</text>
<text x="58.9" y="37.7">PC2/ADC2/PCINT10</text>
<text x="59" y="40.2">PC3/ADC3/PCINT11</text>
<text x="94" y="37.7">AD2</text>
<text x="94" y="40.2">AD3</text>
<text x="127.2" y="36.4">8</text>
<text x="127.2" y="39">4</text>
<text x="127.2" y="41.6">9</text>
<text x="132.1" y="37.7">CTS</text>
<text x="132.1" y="40.2">DTR</text>
<text x="167.7" y="40.2">CTS</text>
<text x="53.8" y="42.7">PC4/ADC4/SDA/PCINT12</text>
<text x="54.1" y="45.3">PC5/ADC5/SCL/PCINT13</text>
<text x="57.3" y="47.8">PC6/RESET/PCINT14</text>
<text x="94" y="42.7">AD4</text>
<text x="94" y="45.3">AD5</text>
<text x="94" y="47.8">RESET</text>
<text x="132.1" y="42.7">RI</text>
<text x="24" y="51.8">ARDUINO UNO</text>
<text x="85.1" y="52.9">+5V</text>
<text x="10.6" y="55.4">IO10</text>
<text x="10.8" y="58">IO11</text>
<text x="35.6" y="55.4">SS</text>
<text x="35.6" y="58">MOSI IO1</text>
<text x="42.3" y="55.4">IO0</text>
<text x="76.3" y="55.4">RXD</text>
<text x="76.3" y="58">TXD</text>
<text x="130.7" y="54.3">COMPIM</text>
<text x="10.6" y="60.5">IO12</text>
<text x="10.6" y="63.1">IO13</text>
<text x="35.6" y="60.5">MISO</text>
<text x="35.6" y="63.1">SCK</text>
<text x="10.6" y="68.1">IO14</text>
<text x="10.6" y="70.7">IO15</text>
<text x="35.6" y="68.1">AD0</text>
<text x="35.6" y="70.7">AD1</text>
<text x="86.4" y="70.7">RESET</text>
<text x="10.6" y="73.2">IO16</text>
<text x="10.6" y="75.8">IO17</text>
<text x="35.6" y="73.2">AD2</text>
<text x="35.6" y="75.8">AD3</text>
<text x="86.4" y="75.8">IO13</text>
<text x="10.6" y="78.3">IO18</text>
<text x="10.6" y="80.8">IO19</text>
<text x="35.6" y="78.3">AD4</text>
<text x="35.6" y="80.8">AD5</text>
<text x="35.6" y="83.4">SDA</text>
<text x="35.6" y="85.9">SCL</text>
<text x="20.4" y="98.6">+5V</text>
<text x="19.9" y="107.6">1</text>
<text x="97.8" y="106.3">+5V</text>
<text x="191.8" y="106.3">+5V</text>
<text x="148.6" y="111.3">V=-88.9931</text>
<text x="242.6" y="111.3">V=-88.9931</text>
<text x="124.1" y="115.3">12V</text>
<text x="218.1" y="115.3">12V</text>
<text x="19.4" y="124">VOUT</text>
<text x="29.3" y="122.8">2</text>
<text x="55.9" y="124">AD0</text>
<text x="39.2" y="126.5">10</text>
<text x="91.7" y="131.4">1N4001</text>
<text x="124.7" y="126.3">RTB14050F</text>
<text x="124.7" y="128.9">VCOIL=5V</text>
<text x="185.7" y="131.4">1N4001</text>
<text x="218.7" y="126.3">RTB14050F</text>
<text x="218.7" y="128.9">VCOIL=5V</text>
<text x="22.3" y="132.9">3</text>
<text x="26.9" y="133.1">LM35</text>
<text x="67.7" y="146.9">IO9</text>
<text x="85.1" y="148.2">I=0.00112149</text>
<text x="87.5" y="149.3">10k</text>
<text x="106.9" y="146.6">2N2222A</text>
<text x="163" y="146.9">IO10</text>
<text x="181.5" y="149.3">10k</text>
<text x="181.7" y="148.2">I=0.00112149</text>
<text x="200.9" y="146.6">2N2222A</text>
<text x="95.3" y="172.3">+5V</text>
<text x="110.5" y="172.3">VCC</text>
<text x="20.4" y="177.4">+5V</text>
<text x="191.8" y="179.9">+5V</text>
<text x="242.6" y="184.9">V=-97.0834</text>
<text x="19.9" y="186.3">1</text>
<text x="122.2" y="187.3">RTB14050F</text>
<text x="122.2" y="189.8">VCOIL=5V</text>
<text x="218.1" y="188.9">12V</text>
<text x="89.2" y="192.4">1N4001</text>
<text x="19.4" y="202.8">VOUT</text>
<text x="29.3" y="201.6">2</text>
<text x="43.2" y="202.8">AD1</text>
<text x="218.7" y="200">RTB14050F</text>
<text x="218.7" y="202.5">VCOIL=5V</text>
<text x="66.5" y="207.9">IO12</text>
<text x="85.1" y="209.2">I=-1.19102e-0</text>
<text x="98.2" y="209.2">1</text>
<text x="99.2" y="209.2">1</text>
<text x="104.4" y="207.6">2N2222A</text>
<text x="185.7" y="205.1">1N4001</text>
<text x="22.3" y="211.6">3</text>
<text x="26.9" y="211.8">LM35</text>
<text x="84.9" y="210.3">10k</text>
<text x="163.2" y="220.6">IO11</text>
<text x="181.7" y="221.9">I=-1.19102e-0</text>
<text x="194.7" y="221.9">1</text>
<text x="195.8" y="221.9">1</text>
<text x="200.9" y="220.3">2N2222A</text>
<text x="181.5" y="223">10k</text>
</g>
<g font-size="2.4" fill="#800000">
<text x="135.9" y="50.8">ERROR</text>
<text x="85.1" y="85.9">Arduino 328</text>
</g>
<g font-size="2.4" fill="#0000c0">
<text x="50.9" y="80.8">LED &amp; Reset</text>
<text x="148.6" y="108.8">L1(2)</text>
<text x="242.6" y="108.8">L2(2)</text>
<text x="85.1" y="150.7">IO9</text>
<text x="181.7" y="150.7">IO10</text>
<text x="242.6" y="182.5">L3(2)</text>
<text x="85.1" y="211.7">IO12</text>
<text x="181.7" y="224.4">IO11</text>
</g>
<g font-size="2.4" fill="#0f0">
<text x="19.6" y="116.4">21.0</text>
<text x="19.6" y="195.2">28.0</text>
</g>
</svg>
